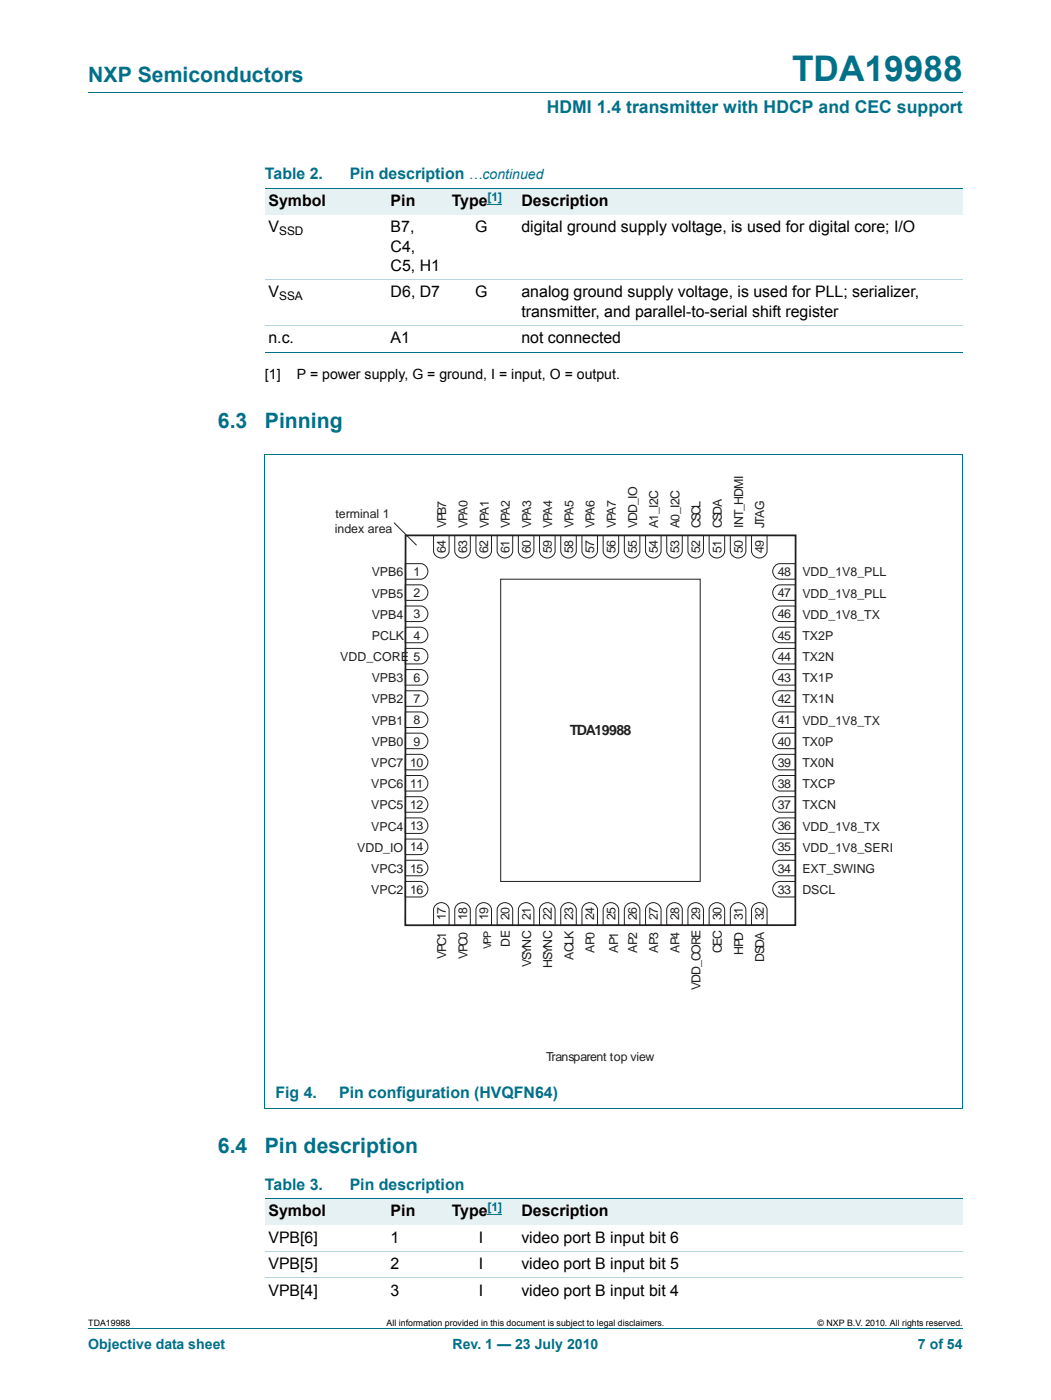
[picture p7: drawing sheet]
<svg xmlns="http://www.w3.org/2000/svg" width="210mm" height="280mm" viewBox="0 0 210 280" stroke-linecap="round" stroke-linejoin="round" font-family="sans-serif">
<path d="M17.6 18.5h174.7M17.6 265.5h174.7" fill="none" stroke="#007088" stroke-width=".2"/>
<g fill="#e6f1f4">
<path d="M52.9 37.6h24.4v5.3h-24.4z"/>
<path d="M77.3 37.6h12.2v5.3h-12.2z"/>
<path d="M89.5 37.6h13.9v5.3h-13.9z"/>
</g>
<path d="M97.4 40.9h2.9" fill="none" stroke="#00f" stroke-width=".2"/>
<path d="M103.4 37.6h88.9v5.3h-88.9z" fill="#e6f1f4"/>
<path d="M52.9 37.6h139.4M52.9 70.4h139.4M52.9 90.8h139.4M52.9 90.9v130.5M192.3 90.9v130.5M52.9 221.5h139.4" fill="none" stroke="#007088" stroke-width=".2"/>
<path d="M52.9 55.9h139.4M52.9 65.1h139.4" fill="none" stroke="#b3d4db" stroke-width=".2"/>
<path d="M81 107h77.9l-.1 77.9h-77.9z" fill="none" stroke="#231f20" stroke-width=".35"/>
<g fill="none" stroke="#231f20" stroke-width=".2">
<path d="M78.7 104.4l4.5 4.6M80.9 116.9h3.1a1.56 1.56 0 0 1 1.5 1.5 1.56 1.56 0 0 1-1.5 1.6h-3.1zM80.9 112.6h3.1a1.56 1.56 0 0 1 1.5 1.6 1.56 1.56 0 0 1-1.5 1.5h-3.1zM86.6 107h3.1v3.1a1.56 1.56 0 0 1-1.6 1.4 1.56 1.56 0 0 1-1.5-1.4zM90.8 107h3.1v3.1a1.56 1.56 0 0 1-1.5 1.4 1.56 1.56 0 0 1-1.6-1.4zM95.1 107h3.1v3.1a1.56 1.56 0 0 1-1.6 1.4 1.56 1.56 0 0 1-1.5-1.4zM99.3 107h3.1v3.1a1.56 1.56 0 0 1-1.6 1.4 1.56 1.56 0 0 1-1.5-1.4zM100 115.7h39.8v60.4h-39.8zM103.5 107h3.1v3.1a1.56 1.56 0 0 1-1.5 1.4 1.56 1.56 0 0 1-1.6-1.4zM107.8 107h3.1v3.1a1.56 1.56 0 0 1-1.6 1.4 1.56 1.56 0 0 1-1.5-1.4zM112 107h3.1v3.1a1.56 1.56 0 0 1-1.6 1.4 1.56 1.56 0 0 1-1.5-1.4zM116.2 107h3.1v3.1a1.56 1.56 0 0 1-1.5 1.4 1.56 1.56 0 0 1-1.6-1.4z"/>
<path d="M120.5 107h3.1v3.1a1.56 1.56 0 0 1-1.6 1.4 1.56 1.56 0 0 1-1.5-1.4zM124.7 107h3.1v3.1a1.56 1.56 0 0 1-1.6 1.4 1.56 1.56 0 0 1-1.5-1.4zM128.9 107h3.1v3.1a1.56 1.56 0 0 1-1.5 1.4 1.56 1.56 0 0 1-1.6-1.4zM133.2 107h3.1v3.1a1.56 1.56 0 0 1-1.6 1.4 1.56 1.56 0 0 1-1.5-1.4zM137.4 107h3.1v3.1a1.56 1.56 0 0 1-1.6 1.4 1.56 1.56 0 0 1-1.5-1.4zM141.6 107h3.1v3.1a1.56 1.56 0 0 1-1.5 1.4 1.56 1.56 0 0 1-1.6-1.4zM145.9 107h3.1v3.1a1.56 1.56 0 0 1-1.6 1.4 1.56 1.56 0 0 1-1.5-1.4zM150.1 107h3.1v3.1a1.56 1.56 0 0 1-1.6 1.4 1.56 1.56 0 0 1-1.5-1.4zM154.9 117.2l.8-.3h3.1v3.1h-3.1a1.57 1.57 0 0 1-1.3-1.1 1.57 1.57 0 0 1 .5-1.7zM154.9 113l.8-.4h3.1v3.1h-3.1a1.57 1.57 0 0 1-1.3-1.1 1.57 1.57 0 0 1 .5-1.6zM80.9 138h3.1a1.56 1.56 0 0 1 1.5 1.6 1.56 1.56 0 0 1-1.5 1.5h-3.1zM80.9 133.8h3.1a1.56 1.56 0 0 1 1.5 1.6 1.56 1.56 0 0 1-1.5 1.5h-3.1z"/>
<path d="M80.9 129.6h3.1a1.56 1.56 0 0 1 1.5 1.5 1.56 1.56 0 0 1-1.5 1.6h-3.1zM80.9 125.3h3.1a1.56 1.56 0 0 1 1.5 1.6 1.56 1.56 0 0 1-1.5 1.5h-3.1zM80.9 121.1h3.1a1.56 1.56 0 0 1 1.5 1.6 1.56 1.56 0 0 1-1.5 1.5h-3.1zM154.9 138.4l.8-.4h3.1v3.1h-3.1a1.57 1.57 0 0 1-1.3-1.1 1.57 1.57 0 0 1 .5-1.6zM154.9 134.1l.8-.3h3.1v3.1h-3.1a1.57 1.57 0 0 1-1.3-1.1 1.57 1.57 0 0 1 .5-1.7zM154.9 129.9l.8-.3h3.1v3.1h-3.1a1.57 1.57 0 0 1-1.3-1.1 1.57 1.57 0 0 1 .5-1.7zM154.9 125.7l.8-.4h3.1v3.1h-3.1a1.57 1.57 0 0 1-1.3-1.1 1.57 1.57 0 0 1 .5-1.6zM154.9 121.4l.8-.3h3.1v3.1h-3.1a1.57 1.57 0 0 1-1.3-1.1 1.57 1.57 0 0 1 .5-1.7zM80.9 159.2h3.1a1.56 1.56 0 0 1 1.5 1.6 1.56 1.56 0 0 1-1.5 1.5h-3.1zM80.9 155h3.1a1.56 1.56 0 0 1 1.5 1.5 1.56 1.56 0 0 1-1.5 1.6h-3.1zM80.9 150.7h3.1a1.56 1.56 0 0 1 1.5 1.6 1.56 1.56 0 0 1-1.5 1.5h-3.1zM80.9 146.5h3.1a1.56 1.56 0 0 1 1.5 1.6 1.56 1.56 0 0 1-1.5 1.5h-3.1z"/>
<path d="M80.9 142.3h3.1a1.56 1.56 0 0 1 1.5 1.5 1.56 1.56 0 0 1-1.5 1.6h-3.1zM154.9 159.5l.8-.3h3.1v3.1h-3.1a1.57 1.57 0 0 1-1.3-1.1 1.57 1.57 0 0 1 .5-1.7zM154.9 155.3l.8-.3h3.1v3.1h-3.1a1.57 1.57 0 0 1-1.3-1.1 1.57 1.57 0 0 1 .5-1.7zM154.9 151.1l.8-.4h3.1v3.1h-3.1a1.57 1.57 0 0 1-1.3-1.1 1.57 1.57 0 0 1 .5-1.6zM154.9 146.8l.8-.3h3.1v3.1h-3.1a1.57 1.57 0 0 1-1.3-1.1 1.57 1.57 0 0 1 .5-1.7zM154.9 142.6l.8-.3h3.1v3.1h-3.1a1.57 1.57 0 0 1-1.3-1.1 1.57 1.57 0 0 1 .5-1.7zM80.9 176.1h3.1a1.56 1.56 0 0 1 1.5 1.6 1.56 1.56 0 0 1-1.5 1.5h-3.1zM80.9 171.9h3.1a1.56 1.56 0 0 1 1.5 1.6 1.56 1.56 0 0 1-1.5 1.5h-3.1zM80.9 167.7h3.1a1.56 1.56 0 0 1 1.5 1.5 1.56 1.56 0 0 1-1.5 1.6h-3.1zM80.9 163.4h3.1a1.56 1.56 0 0 1 1.5 1.6 1.56 1.56 0 0 1-1.5 1.5h-3.1zM154.9 176.5l.8-.4h3.1v3.1h-3.1a1.57 1.57 0 0 1-1.3-1.1 1.57 1.57 0 0 1 .5-1.6zM154.9 172.2l.8-.3h3.1v3.1h-3.1a1.57 1.57 0 0 1-1.3-1.1 1.57 1.57 0 0 1 .5-1.7z"/>
<path d="M154.9 168l.8-.3h3.1v3.1h-3.1a1.57 1.57 0 0 1-1.3-1.1 1.57 1.57 0 0 1 .5-1.7zM154.9 163.8l.8-.4h3.1v3.1h-3.1a1.57 1.57 0 0 1-1.3-1.1 1.57 1.57 0 0 1 .5-1.6zM86.9 180.9a1.57 1.57 0 0 1 1.7-.5 1.57 1.57 0 0 1 1.1 1.4v3.1h-3.1v-3.1zM91.1 180.9a1.57 1.57 0 0 1 1.7-.5 1.57 1.57 0 0 1 1.1 1.4v3.1h-3.1v-3.1zM95.4 180.9a1.57 1.57 0 0 1 1.6-.5 1.57 1.57 0 0 1 1.2 1.4v3.1h-3.1v-3.1zM99.6 180.9a1.57 1.57 0 0 1 1.7-.5 1.57 1.57 0 0 1 1.1 1.4v3.1h-3.1v-3.1zM103.8 180.9a1.57 1.57 0 0 1 1.7-.5 1.57 1.57 0 0 1 1.1 1.4v3.1h-3.1v-3.1zM108.1 180.9a1.57 1.57 0 0 1 1.6-.5 1.57 1.57 0 0 1 1.2 1.4v3.1h-3.1v-3.1zM112.3 180.9a1.57 1.57 0 0 1 1.7-.5 1.57 1.57 0 0 1 1.1 1.4v3.1h-3.1v-3.1zM116.5 180.9a1.57 1.57 0 0 1 1.7-.5 1.57 1.57 0 0 1 1.1 1.4v3.1h-3.1v-3.1zM120.8 180.9a1.57 1.57 0 0 1 1.6-.5 1.57 1.57 0 0 1 1.2 1.4v3.1h-3.1v-3.1zM125 180.9a1.57 1.57 0 0 1 1.7-.5 1.57 1.57 0 0 1 1.1 1.4v3.1h-3.1v-3.1z"/>
<path d="M129.2 180.9a1.57 1.57 0 0 1 1.7-.5 1.57 1.57 0 0 1 1.1 1.4v3.1h-3.1v-3.1zM133.5 180.9a1.57 1.57 0 0 1 1.6-.5 1.57 1.57 0 0 1 1.2 1.4v3.1h-3.1v-3.1zM137.7 180.9a1.57 1.57 0 0 1 1.7-.5 1.57 1.57 0 0 1 1.1 1.4v3.1h-3.1v-3.1zM141.9 180.9a1.57 1.57 0 0 1 1.7-.5 1.57 1.57 0 0 1 1.1 1.4v3.1h-3.1v-3.1zM146.2 180.9a1.57 1.57 0 0 1 1.6-.5 1.57 1.57 0 0 1 1.2 1.4v3.1h-3.1v-3.1zM150.4 180.9a1.57 1.57 0 0 1 1.7-.5 1.57 1.57 0 0 1 1.1 1.4v3.1h-3.1v-3.1z"/>
</g>
<g fill="#e6f1f4">
<path d="M52.9 239.5h24.4v5.3h-24.4z"/>
<path d="M77.3 239.5h12.2v5.3h-12.2z"/>
<path d="M89.5 239.5h13.9v5.3h-13.9z"/>
</g>
<path d="M97.4 242.8h2.9" fill="none" stroke="#00f" stroke-width=".2"/>
<path d="M103.4 239.5h88.9v5.3h-88.9z" fill="#e6f1f4"/>
<path d="M52.9 239.5h139.4" fill="none" stroke="#007088" stroke-width=".2"/>
<path d="M52.9 250.1h139.4M52.9 255.4h139.4" fill="none" stroke="#b3d4db" stroke-width=".2"/>
<text font-size="7" fill="#007088" x="158.2" y="16.2">TDA19988</text>
<g font-size="4.2" fill="#007088">
<text x="17.6" y="16.4">NXP Semiconductors</text>
<text x="43.5" y="85.5">6.3</text>
<text x="52.9" y="85.5">Pinning</text>
<text x="43.5" y="230.3">6.4</text>
<text x="52.9" y="230.3">Pin description</text>
</g>
<text font-size="3.5" fill="#007088" x="109.2" y="22.6">HDMI 1.4 transmitter with HDCP and CEC support</text>
<g font-size="3.2" fill="#007088">
<text x="52.9" y="35.8">Table 2.</text>
<text x="69.9" y="35.8">Pin description</text>
<text x="55" y="219.4">Fig 4.</text>
<text x="67.7" y="219.4">Pin configuration (HVQFN64)</text>
<text x="52.9" y="237.7">Table 3.</text>
<text x="69.9" y="237.7">Pin description</text>
</g>
<g font-size="3.2">
<text x="53.6" y="41.1">Symbol</text>
<text x="78" y="41.1">Pin</text>
<text x="90.2" y="41.1">Type</text>
<text x="104.1" y="41.1">Description</text>
<text x="53.6" y="46.4">V</text>
<text x="78" y="46.4">B7,</text>
<text x="94.9" y="46.4">G</text>
<text x="104.1" y="46.4">digital ground supply voltage, is used for digital core; I/O</text>
<text x="78" y="50.3">C4,</text>
<text x="53.6" y="59.4">V</text>
<text x="78" y="54.1">C5, H1</text>
<text x="78" y="59.4">D6, D7</text>
<text x="94.9" y="59.4">G</text>
<text x="104.2" y="59.4">analog ground supply voltage, is used for PLL; serializer,</text>
<text x="104.1" y="63.3">transmitter, and parallel-to-serial shift register</text>
<text x="53.6" y="68.6">n.c.</text>
<text x="78" y="68.6">A1</text>
<text x="104.1" y="68.6">not connected</text>
<text x="53.6" y="243">Symbol</text>
<text x="78" y="243">Pin</text>
<text x="90.2" y="243">Type</text>
<text x="104.1" y="243">Description</text>
<text x="53.6" y="248.3">VPB[6]</text>
<text x="78" y="248.3">1</text>
<text x="95.7" y="248.3">I</text>
<text x="104.1" y="248.3">video port B input bit 6</text>
<text x="53.6" y="253.6">VPB[5]</text>
<text x="78" y="253.6">2</text>
<text x="95.7" y="253.6">I</text>
<text x="104.1" y="253.6">video port B input bit 5</text>
<text x="53.6" y="258.9">VPB[4]</text>
<text x="78" y="258.9">3</text>
<text x="95.7" y="258.9">I</text>
<text x="104.1" y="258.9">video port B input bit 4</text>
</g>
<g font-size="2.8" fill="#007088">
<text x="93.5" y="35.8">…continued</text>
<text x="17.6" y="269.5">Objective data sheet</text>
<text x="90.4" y="269.5">Rev. 1 — 23 July 2010</text>
<text x="183.3" y="269.5">7 of 54</text>
</g>
<g font-size="2.8">
<text x="52.9" y="75.8">[1]</text>
<text x="59.3" y="75.8">P = power supply, G = ground, I = input, O = output.</text>
</g>
<text font-size="2.8" fill="#231f20" x="113.8" y="146.8">TDA19988</text>
<g font-size="2.5" fill="#231f20">
<text x="66.9" y="106.6">index area</text>
<text x="67" y="103.6">terminal 1</text>
<text x="89.1" y="105.6" transform="rotate(-90 89.1 105.6)">VPB7</text>
<text x="93.4" y="105.6" transform="rotate(-90 93.4 105.6)">VPA0</text>
<text x="97.6" y="105.6" transform="rotate(-90 97.6 105.6)">VPA1</text>
<text x="101.8" y="105.6" transform="rotate(-90 101.8 105.6)">VPA2</text>
<text x="106.1" y="105.6" transform="rotate(-90 106.1 105.6)">VPA3</text>
<text x="110.3" y="105.6" transform="rotate(-90 110.3 105.6)">VPA4</text>
<text x="114.5" y="105.6" transform="rotate(-90 114.5 105.6)">VPA5</text>
<text x="118.8" y="105.6" transform="rotate(-90 118.8 105.6)">VPA6</text>
<text x="123" y="105.6" transform="rotate(-90 123 105.6)">VPA7</text>
<text x="127.2" y="105.6" transform="rotate(-90 127.2 105.6)">VDD_IO</text>
<text x="131.5" y="105.6" transform="rotate(-90 131.5 105.6)">A1_I2C</text>
<text x="135.7" y="105.6" transform="rotate(-90 135.7 105.6)">A0_I2C</text>
<text x="139.9" y="105.6" transform="rotate(-90 139.9 105.6)">CSCL</text>
<text x="144.2" y="105.6" transform="rotate(-90 144.2 105.6)">CSDA</text>
<text x="148.4" y="105.6" transform="rotate(-90 148.4 105.6)">INT_HDMI</text>
<text x="152.6" y="105.6" transform="rotate(-90 152.6 105.6)">JTAG</text>
<text x="89.1" y="110.5" transform="rotate(-90 89.1 110.5)">64</text>
<text x="93.3" y="110.5" transform="rotate(-90 93.3 110.5)">63</text>
<text x="97.5" y="110.5" transform="rotate(-90 97.5 110.5)">62</text>
<text x="101.8" y="110.5" transform="rotate(-90 101.8 110.5)">61</text>
<text x="106" y="110.5" transform="rotate(-90 106 110.5)">60</text>
<text x="110.2" y="110.5" transform="rotate(-90 110.2 110.5)">59</text>
<text x="114.5" y="110.5" transform="rotate(-90 114.5 110.5)">58</text>
<text x="118.7" y="110.5" transform="rotate(-90 118.7 110.5)">57</text>
<text x="122.9" y="110.5" transform="rotate(-90 122.9 110.5)">56</text>
<text x="127.2" y="110.5" transform="rotate(-90 127.2 110.5)">55</text>
<text x="131.4" y="110.5" transform="rotate(-90 131.4 110.5)">54</text>
<text x="135.6" y="110.5" transform="rotate(-90 135.6 110.5)">53</text>
<text x="139.9" y="110.5" transform="rotate(-90 139.9 110.5)">52</text>
<text x="144.1" y="110.5" transform="rotate(-90 144.1 110.5)">51</text>
<text x="148.3" y="110.5" transform="rotate(-90 148.3 110.5)">50</text>
<text x="152.6" y="110.5" transform="rotate(-90 152.6 110.5)">49</text>
<text x="74.2" y="119.4">VPB5</text>
<text x="74.2" y="115.2">VPB6</text>
<text x="82.6" y="119.3">2</text>
<text x="82.6" y="115.1">1</text>
<text x="155.3" y="119.3">47</text>
<text x="155.3" y="115.1">48</text>
<text x="160.3" y="119.4">VDD_1V8_PLL</text>
<text x="160.3" y="115.2">VDD_1V8_PLL</text>
<text x="74.2" y="123.6">VPB4</text>
<text x="82.6" y="123.6">3</text>
<text x="155.3" y="123.6">46</text>
<text x="160.3" y="123.6">VDD_1V8_TX</text>
<text x="74.3" y="127.9">PCLK</text>
<text x="82.6" y="127.8">4</text>
<text x="155.3" y="127.8">45</text>
<text x="160.3" y="127.9">TX2P</text>
<text x="68" y="132.1">VDD_CORE</text>
<text x="74.2" y="136.3">VPB3</text>
<text x="82.6" y="136.3">6</text>
<text x="82.6" y="132">5</text>
<text x="155.3" y="136.3">43</text>
<text x="155.3" y="132">44</text>
<text x="160.3" y="136.3">TX1P</text>
<text x="160.3" y="132.1">TX2N</text>
<text x="74.2" y="140.6">VPB2</text>
<text x="82.6" y="140.5">7</text>
<text x="155.3" y="140.5">42</text>
<text x="160.3" y="140.6">TX1N</text>
<text x="74.2" y="149">VPB0</text>
<text x="74.2" y="144.8">VPB1</text>
<text x="82.6" y="149">9</text>
<text x="82.6" y="144.7">8</text>
<text x="155.3" y="149">40</text>
<text x="155.3" y="144.7">41</text>
<text x="160.3" y="149">TX0P</text>
<text x="160.3" y="144.8">VDD_1V8_TX</text>
<text x="74.1" y="153.3">VPC7</text>
<text x="81.9" y="153.2">10</text>
<text x="155.3" y="153.2">39</text>
<text x="160.3" y="153.3">TX0N</text>
<text x="74.1" y="161.7">VPC5</text>
<text x="74.1" y="157.5">VPC6</text>
<text x="81.9" y="161.7">12</text>
<text x="81.9" y="157.4">11</text>
<text x="155.3" y="161.7">37</text>
<text x="155.3" y="157.4">38</text>
<text x="160.3" y="161.7">TXCN</text>
<text x="160.3" y="157.5">TXCP</text>
<text x="74.1" y="166">VPC4</text>
<text x="81.9" y="165.9">13</text>
<text x="155.3" y="165.9">36</text>
<text x="160.3" y="166">VDD_1V8_TX</text>
<text x="71.3" y="170.2">VDD_IO</text>
<text x="81.9" y="170.1">14</text>
<text x="155.3" y="170.1">35</text>
<text x="160.3" y="170.2">VDD_1V8_SERIA</text>
<text x="74.1" y="174.4">VPC3</text>
<text x="74.1" y="178.7">VPC2</text>
<text x="81.9" y="178.6">16</text>
<text x="81.9" y="174.4">15</text>
<text x="155.3" y="178.6">33</text>
<text x="155.3" y="174.4">34</text>
<text x="160.3" y="178.7">DSCL</text>
<text x="160.3" y="174.4">EXT_SWING</text>
<text x="89.1" y="183.9" transform="rotate(-90 89.1 183.9)">17</text>
<text x="93.3" y="183.9" transform="rotate(-90 93.3 183.9)">18</text>
<text x="97.5" y="183.9" transform="rotate(-90 97.5 183.9)">19</text>
<text x="101.8" y="183.9" transform="rotate(-90 101.8 183.9)">20</text>
<text x="106" y="183.9" transform="rotate(-90 106 183.9)">21</text>
<text x="110.2" y="183.9" transform="rotate(-90 110.2 183.9)">22</text>
<text x="114.5" y="183.9" transform="rotate(-90 114.5 183.9)">23</text>
<text x="118.7" y="183.9" transform="rotate(-90 118.7 183.9)">24</text>
<text x="122.9" y="183.9" transform="rotate(-90 122.9 183.9)">25</text>
<text x="127.2" y="183.9" transform="rotate(-90 127.2 183.9)">26</text>
<text x="131.4" y="183.9" transform="rotate(-90 131.4 183.9)">27</text>
<text x="135.6" y="183.9" transform="rotate(-90 135.6 183.9)">28</text>
<text x="139.9" y="183.9" transform="rotate(-90 139.9 183.9)">29</text>
<text x="144.1" y="183.9" transform="rotate(-90 144.1 183.9)">30</text>
<text x="148.3" y="183.9" transform="rotate(-90 148.3 183.9)">31</text>
<text x="152.6" y="183.9" transform="rotate(-90 152.6 183.9)">32</text>
<text x="89.1" y="191.7" transform="rotate(-90 89.1 191.7)">VPC1</text>
<text x="93.4" y="191.7" transform="rotate(-90 93.4 191.7)">VPC0</text>
<text x="101.8" y="189.2" transform="rotate(-90 101.8 189.2)">DE</text>
<text x="114.5" y="191.7" transform="rotate(-90 114.5 191.7)">ACLK</text>
<text x="118.8" y="190.4" transform="rotate(-90 118.8 190.4)">AP0</text>
<text x="123.5" y="190.4" transform="rotate(-90 123.5 190.4)">AP1</text>
<text x="127.2" y="190.4" transform="rotate(-90 127.2 190.4)">AP2</text>
<text x="131.5" y="190.4" transform="rotate(-90 131.5 190.4)">AP3</text>
<text x="135.7" y="190.4" transform="rotate(-90 135.7 190.4)">AP4</text>
<text x="144.2" y="190.4" transform="rotate(-90 144.2 190.4)">CEC</text>
<text x="148.4" y="190.9" transform="rotate(-90 148.4 190.9)">HPD</text>
<text x="106.1" y="193.3" transform="rotate(-90 106.1 193.3)">VSYNC</text>
<text x="110.3" y="193.5" transform="rotate(-90 110.3 193.5)">HSYNC</text>
<text x="139.9" y="197.9" transform="rotate(-90 139.9 197.9)">VDD_CORE</text>
<text x="152.6" y="192.3" transform="rotate(-90 152.6 192.3)">DSDA</text>
<text x="109.1" y="212">Transparent top view</text>
</g>
<g font-size="2.4" fill="#00f">
<text x="97.4" y="40.1">[1]</text>
<text x="97.4" y="242.1">[1]</text>
</g>
<g font-size="2.4">
<text x="55.7" y="46.9">SSD</text>
<text x="55.7" y="60">SSA</text>
</g>
<text font-size="2.1" fill="#231f20" x="98.1" y="189.7" transform="rotate(-90 98.1 189.7)">VPP</text>
<g font-size="1.8">
<text x="17.6" y="264.9">TDA19988</text>
<text x="77.2" y="264.9">All information provided in this document is subject to legal disclaimers.</text>
<text x="163.3" y="264.9">© NXP B.V. 2010. All rights reserved.</text>
</g>
</svg>
